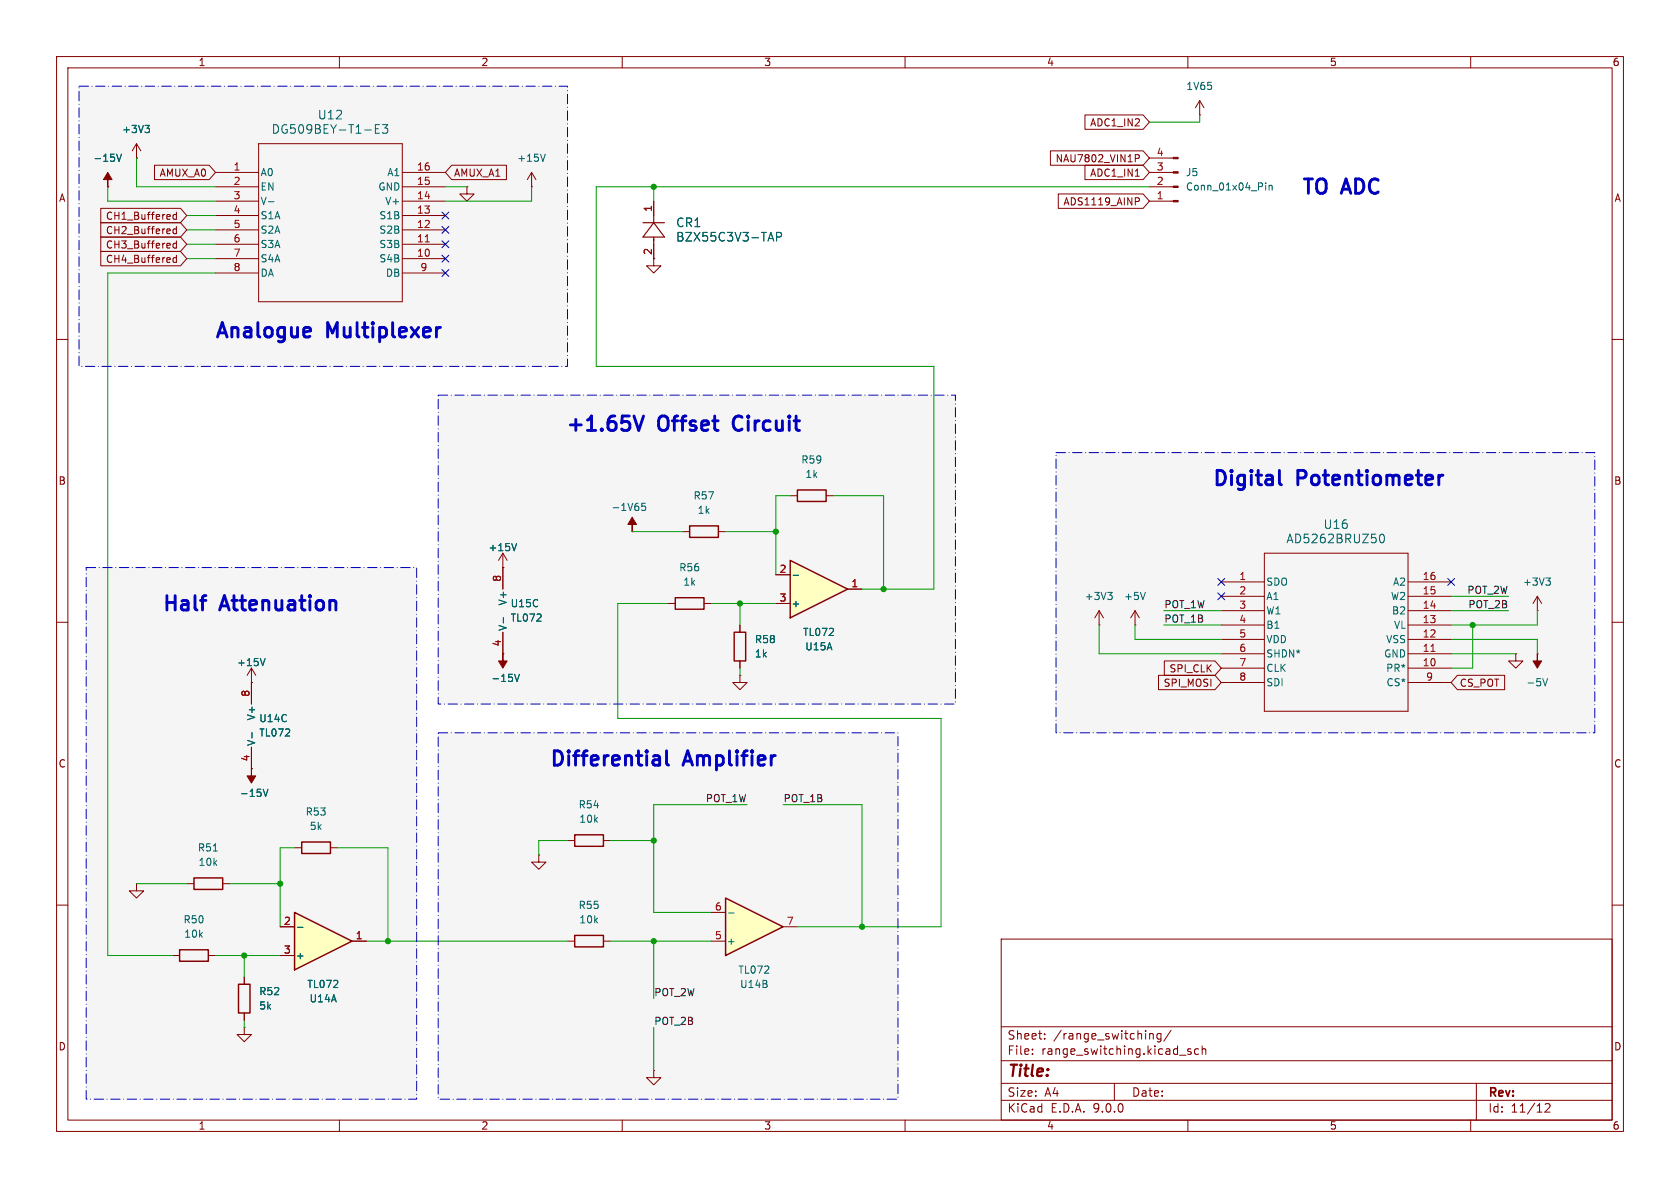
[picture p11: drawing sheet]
<svg xmlns="http://www.w3.org/2000/svg" width="297mm" height="210mm" viewBox="0 0 297 210" stroke-linecap="round" stroke-linejoin="round" font-family="sans-serif">
<g fill="none" stroke="#840000" stroke-width=".18">
<path d="M10 10h277v190h-277zM12 12h273v186h-273zM60 10v2M110 10v2M160 10v2M210 10v2M260 10v2M10 60h2M285 60h2M10 110h2M285 110h2M10 160h2"/>
<path d="M177 166h108v32h-108zM285 160h2M60 198v2M110 198v2M160 198v2M177 194.5h108M177 191.5h108M177 187.5h108M177 181.5h108M182.5 186.3v.1M182.5 185.5v.1M184.7 183.6v.1"/>
<path d="M184.7 182.8v.1M197 191.5v3M203.2 182.8l.3-.1 .3 .1 .1 .9M205.2 182.8l-.4-.1-.3 .3v.4l.2 .2h.5M205.2 182.7v1.2l-.2 .3-.4-.1M207 182.1l-1.3 2M208.5 186.5h1.2M210 198v2M210.5 185.5l-.3-.1-.2 .2v.2l.5 .2v.3h-.5M211.9 185.5l-.4-.1-.3 .3v.4l.1 .2h.6M212.5 185.5l.2-.1 .4 .1 .1 .9M212.5 184.9v1.5"/>
<path d="M260 198v2M261 191.5v6.5M273.2 195.2l.5-.1 .3 .1v.3l-.9 1.1h.9"/>
</g>
<g fill="#f5f5f5">
<path d="M14 15.2h86.3v49.6h-86.3z"/>
<path d="M77.5 69.9h91.4v54.6h-91.4z"/>
<path d="M77.5 129.5h81.2v64.8h-81.2z"/>
<path d="M186.7 80h95.2v49.5h-95.2z"/>
<path d="M15.2 100.3h58.5v94h-58.5z"/>
</g>
<path d="M128.3 158.8l10.1 5-10.1 5.1z" fill="#ffffc2"/>
<path d="M119.4 105.7h5.1v2h-5.1zM34.3 155.2h5.1v2h-5.1zM53.3 148.8h5.1v2.1h-5.1zM101.6 147.6h5.1v2h-5.1zM128.3 158.8l10.1 5-10.1 5.1zM31.7 167.9h5.1v2h-5.1zM42.2 174h2v5.1h-2zM101.6 165.4h5.1v2h-5.1z" fill="none" stroke="#840000" stroke-width=".25"/>
<g fill="none" stroke="#840000" stroke-width=".18">
<path d="M212.1 17.8l-.8 1.3M212.1 17.8l.8 1.3M212.1 17.8v2.5M19 33h.1M24.1 27.9h.1M24.1 25.4l-.7 1.3M24.1 25.4l.8 1.3M24.1 25.4v2.5M38.1 35.6h7.6M38.1 33h7.6M38.1 30.5h7.6M38.1 38.1h7.6"/>
<path d="M45.7 25.4h25.4v27.9h-25.4zM71.1 35.6h7.6M71.1 33h7.6M71.1 30.5h7.6M71.1 38.1h7.6M82.5 33v1.3h1.3l-1.3 1.3-1.2-1.3h1.2M82.5 33h.1M94 33h.1M94 30.5l-.8 1.3M94 30.5l.7 1.3M94 30.5v2.5M115.6 35.6v2.5"/>
<path d="M203.2 35.6h4.2M203.2 33h4.2M203.2 30.5h4.2M203.2 27.9h4.2M212.1 20.3h.1M38.1 40.6h7.6M38.1 43.2h7.6M38.1 45.7h7.6M38.1 48.3h7.6M71.1 40.6h7.6M71.1 43.2h7.6M71.1 45.7h7.6"/>
<path d="M71.1 48.3h7.6M115.6 43.2v3.8h1.2l-1.2 1.3-1.3-1.3h1.3M88.9 97.8l-.8 1.3M88.9 97.8l.8 1.3M88.9 97.8v6.3M223.5 97.8h25.4v27.9h-25.4zM44.4 118.1l-.7 1.3M44.4 118.1l.8 1.3M44.4 118.1v6.4M88.9 100.3h.1M88.9 115.6h.1M88.9 111.8v3.8"/>
<path d="M118.1 106.7h1.3M124.5 106.7h1.2M130.8 119.4v1.3h1.3l-1.3 1.2-1.3-1.2h1.3M130.8 119.4h.1M194.3 110.5h.1M194.3 108l-.8 1.2M194.3 108l.8 1.2M194.3 108v2.5M200.7 110.5h.1M200.7 108l-.8 1.2M200.7 108l.7 1.2M200.7 108v2.5"/>
<path d="M215.9 102.9h7.6M215.9 105.4h7.6M215.9 108h7.6M215.9 110.5h7.6M215.9 113h7.6M215.9 115.6h7.6M215.9 118.1h7.6M248.9 102.9h7.6M248.9 105.4h7.6M248.9 108h7.6M248.9 110.5h7.6M248.9 113h7.6"/>
<path d="M248.9 115.6h7.6M248.9 118.1h7.6M268 115.6v1.2h1.2l-1.2 1.3-1.3-1.3h1.3M268 115.6h.1M271.8 115.6h.1M271.8 108h.1M271.8 105.4l-.8 1.3M271.8 105.4l.7 1.3M271.8 105.4v2.6M44.4 135.9h.1M44.4 120.7h.1M44.4 132.1v3.8"/>
<path d="M215.9 120.7h7.6M248.9 120.7h7.6M24.1 156.2v1.3h1.3l-1.3 1.3-1.2-1.3h1.2M24.1 156.2h.1M33 156.2h1.3M39.4 156.2h1.2M52.1 149.9h1.2M58.4 149.9h1.3M95.2 151.1v1.3h1.3l-1.3 1.3-1.2-1.3h1.2M95.2 151.1h.1M100.3 148.6h1.3M106.7 148.6h1.2"/>
<path d="M30.5 168.9h1.2M36.8 168.9h1.3M43.2 172.7v1.3M43.2 179.1v1.2M100.3 166.4h1.3M106.7 166.4h1.2M125.7 166.4h2.6M125.7 161.3h2.6M138.4 163.8h2.6M43.2 181.6v1.3h1.2l-1.2 1.3-1.3-1.3h1.3M43.2 181.6h.1M115.6 189.2v1.3h1.2l-1.2 1.3-1.3-1.3h1.3"/>
<path d="M115.6 189.2h.1"/>
</g>
<g fill="none" stroke="#006464" stroke-width=".18">
<path d="M20.6 27.2l.4 1.3 .5-1.3M25.6 22.2h.8l-.4 .5M26.2 22.7l.2 .2v.3l-.2 .2M47.5 35.7h.9M66.4 22.8h.5M67.1 22h-.7v1.6h.7M67.6 22h.9l-.5 .6 .5 .2v.6l-.2 .2h-.5l-.2-.2M96.4 27.2l-.4 1.3M223.8 32.3v.2M223.8 32.8v.8M224.4 32.8v.8M224.4 32.9l.1-.1h.3l.1 .8"/>
<path d="M136.3 41.1l.5 1.5M137.3 41.9l.7-.1 .2-.2-.1-.4-.2-.1h-.6v1.5M91.3 96.1l-.4 1.3M244 94.6l.2-.2a.83 .83 0 0 1 .6 .7 .83 .83 0 0 1-.3 .8h-.1a.82 .82 0 0 1-.4-1.3zM46.9 116.4l-.5 1.3M89 109.2v.9M91 119.2l.4 1.3 .4-1.3M195.8 104.7h.8l-.4 .5M196.4 105.2l.2 .2v.3l-.2 .3M202.5 104.7l-.4 1.3M272.7 120l.5 1.2 .4-1.2M273.3 102.2h.8l-.4 .5"/>
<path d="M273.8 102.7l.3 .2v.3l-.3 .2M44.5 129.5v1M46.5 139.5l.5 1.3 .4-1.3M37.7 150.4h.7M128.8 161.4h1"/>
</g>
<path d="M113.7 39.4h3.8M115.6 38.1v1.3M115.6 39.4l1.9 2.5h-3.8zM115.6 41.9v1.3" fill="none" stroke="#840000" stroke-width=".2"/>
<g fill="#840000" stroke="#840000" stroke-width=".18">
<path d="M44.4 135.9v1.3h.8l-.8 1.2-.7-1.2h.7z"/>
<path d="M207.4 35.4h.9v.3h-.9z"/>
<path d="M207.4 32.9h.9v.2h-.9z"/>
<path d="M207.4 30.4h.9v.2h-.9z"/>
<path d="M207.4 27.8h.9v.3h-.9z"/>
<path d="M271.8 115.6v1.2h.7l-.7 1.3-.8-1.3h.8z"/>
<path d="M19 30.5l.8 1.3h-.8v1.2v-1.2h-.7z"/>
<path d="M88.9 115.6v1.2h.8l-.8 1.3-.8-1.3h.8z"/>
</g>
<path d="M75.2 42.8h.7M253 115.2h.7" fill="none" stroke="#a90000" stroke-width=".18"/>
<path d="M139.7 99.1l10.2 5-10.2 5.1z" fill="#ffffc2"/>
<path d="M139.7 99.1l10.2 5-10.2 5.1zM129.8 111.8h2v5h-2z" fill="none" stroke="#840000" stroke-width=".25"/>
<path d="M111.8 94h.1M130.8 110.5v1.3M130.8 116.8v1.3M137.2 106.7h2.5M137.2 101.6h2.5M149.9 104.1h2.5" fill="none" stroke="#840000" stroke-width=".18"/>
<path d="M114.1 89h-.6l-.1 .6 .2-.1h.4l.2 .2-.1 .4-.2 .1-.5-.1M140.2 101.7h1" fill="none" stroke="#006464" stroke-width=".18"/>
<path d="M111.8 91.4l.7 1.3h-.7v1.3v-1.3h-.8z" fill="#840000" stroke="#840000" stroke-width=".18"/>
<path d="M52.1 161.3l10.1 5.1-10.1 5.1z" fill="#ffffc2"/>
<path d="M121.9 93h5.1v2h-5.1zM141 86.6h5v2h-5zM52.1 161.3l10.1 5.1-10.1 5.1z" fill="none" stroke="#840000" stroke-width=".25"/>
<g fill="none" stroke="#840000" stroke-width=".18">
<path d="M17.8 36.8h14.1l1.1 1.3-1.1 1.3h-14.1zM17.8 39.4h14.1l1.1 1.2-1.1 1.3h-14.1zM19 33h.1M24.1 27.9h.1M27.3 29.2h9.7l1.1 1.3-1.1 1.3h-9.7zM31.2 37.5v1.3M31.2 38l-.4-.1-.2 .3 .1 .5h.5M79.9 29.2h9.6v2.6h-9.6l-1.2-1.3zM115.6 35.6v2.5M185.7 26.7h16.4l1.1 1.2-1.1 1.3h-16.4zM187.1 34.3h15l1.1 1.3-1.1 1.2h-15zM191.8 20.3h10.3l1.1 1.3-1.1 1.3h-10.3z"/>
<path d="M191.8 29.2h10.3l1.1 1.3-1.1 1.3h-10.3zM200.7 35h.5l.2 .2-.1 .4h-.6M200.7 27.3h.5l.2 .3-.1 .3-.6 .1M200.7 31.2h.7M17.8 44.4h14.1l1.1 1.3-1.1 1.3h-14.1zM17.8 41.9h14.1l1.1 1.3-1.1 1.3h-14.1zM31.2 40v1.3M31.2 42.6v1.3M31.2 45.1v1.3M31.2 45.6l-.4-.1-.2 .3 .1 .5h.5M31.2 40.5h-.4l-.2 .2 .1 .5h.5M31.2 43.1l-.4-.1-.2 .2 .1 .6h.5"/>
<path d="M115.6 43.2v2.5M120.6 94h1.3M127 94h1.3M139.7 87.6h1.3M146 87.6h1.3M88.9 100.3h.1M88.9 115.6h.1M88.9 100.3v3.8M88.9 111.8v3.8M130.8 110.5v1.3M130.8 116.8v1.3M137.2 106.7h2.5"/>
<path d="M137.2 101.6h2.5M149.9 104.1h2.5M204.8 119.4h10l1.1 1.3-1.1 1.2h-10zM205.8 116.8h9l1.1 1.3-1.1 1.3h-9zM257.7 119.4h8.3v2.5h-8.3l-1.2-1.2zM44.4 135.9h.1M44.4 120.7h.1M44.4 120.7v3.8M44.4 132.1v3.8M43.2 172.7v1.3M43.2 179.1v1.2M49.5 168.9h2.6"/>
<path d="M49.5 163.8h2.6M62.2 166.4h2.6"/>
</g>
<g fill="none" stroke="#006464" stroke-width=".18">
<path d="M20.6 27.2l.4 1.3 .5-1.3M25.6 22.2h.8l-.4 .5M26.2 22.7l.2 .2v.3l-.2 .2M136.3 41.1l.5 1.5M137.3 41.9l.7-.1 .2-.2-.1-.4-.2-.1h-.6v1.5M91.3 96.1l-.4 1.3M46.9 116.4l-.5 1.3M89 109.2v.9M91 119.2l.4 1.3 .4-1.3M140.2 101.7h1M44.5 129.5v1M46.5 139.5l.5 1.3 .4-1.3"/>
<path d="M52.6 163.9h1"/>
</g>
<g fill="none" stroke="#009600" stroke-width=".18">
<path d="M19 33v2.6h19.1M24.1 27.9v5.1h14M33 38.1h5.1M78.7 33h3.8M94 33v2.6h-15.3M115.6 33v2.6M203.2 33h-97.8v31.8h59.7v39.3h-12.7M212.1 20.3v1.3h-8.9M33 40.6h5.1M33 45.7h5.1M33 43.2h5.1M38.1 48.3h-19.1v120.6h11.5"/>
<path d="M111.8 94h8.8M128.3 94h8.9M139.7 87.6h-2.5v14M147.3 87.6h8.9v16.5M118.1 106.7h-8.9v20.3h57.2v36.8h-25.4M125.7 106.7h11.5M130.8 106.7v3.8M130.8 118.1v1.3M194.3 110.5v5.1h21.6M200.7 110.5v2.5h15.2M205.7 108h10.2M205.7 110.5h10.2"/>
<path d="M256.5 105.4h10.2M256.5 108h10.2M256.5 113h15.3v2.6M256.5 115.6h11.5M260.3 110.5v7.6h-3.8M271.8 108v2.5h-15.3M24.1 156.2h8.9M40.6 156.2h8.9M52.1 149.9h-2.6v13.9M59.7 149.9h8.9v16.5M100.3 148.6h-5.1v2.5M107.9 148.6h7.7"/>
<path d="M132.1 142.2h-16.5v19.1h10.1M138.4 142.2h14v21.6M38.1 168.9h11.4M43.2 168.9v3.8M64.8 166.4h35.5M107.9 166.4h17.8M115.6 166.4v10.1M43.2 180.3v1.3M115.6 181.6v7.6"/>
</g>
<g fill="none" stroke="#000084" stroke-width=".18">
<path d="M78.1 37.5l1.2 1.2M79.3 37.5l-1.2 1.2M78.1 42.6l1.2 1.2M78.1 40l1.2 1.2M78.1 45.1l1.2 1.2M78.1 47.7l1.2 1.2M79.3 42.6l-1.2 1.2M79.3 40l-1.2 1.2M79.3 45.1l-1.2 1.2M79.3 47.7l-1.2 1.2M215.3 104.8l1.2 1.2M215.3 102.3l1.2 1.2"/>
<path d="M216.5 104.8l-1.2 1.2M216.5 102.3l-1.2 1.2M255.9 102.3l1.2 1.2M257.1 102.3l-1.2 1.2"/>
</g>
<g fill="none" stroke="#0000c2" stroke-width=".51">
<path d="M77.6 57.9h.3M112.1 73.5l.8 2.6 .9-2.6M216.4 83.5l-.6-.3h-.6v2.5M217.7 83.2l-.1 .1 .1 .1M217.7 83.2l.1 .1-.1 .1M217.7 83.2v.2M221.2 83.2l-.1 .1 .1 .1M221.2 83.2l.1 .1-.1 .1M221.2 83.2v.2M222.4 83.2v2.1M226.2 83.2v2.1l.3 .4M230.8 83.4l-.4-.2h-1v2.5"/>
<path d="M234.3 83.2v2.1M240.2 83.2v2.1M241.7 83.2l-.2 .1 .2 .1M241.7 83.2l.1 .1-.1 .1M241.7 83.2v.2M250.7 83.2v2.1M254.4 84v1.7M255.1 84a.65 .65 0 0 0-.7 .5M35.4 106.1h1M36.2 105.3h.2M116.3 133.6l.3 .3v1.4M116.6 135.1l-.8 .2"/>
<path d="M116.6 134.2l-.8 .1M117.8 132.7v2.2l.4 .4"/>
</g>
<path d="M14 15.2h86.3v49.6h-86.3zM77.5 69.9h91.4v54.6h-91.4zM186.7 80h95.2v49.5h-95.2zM15.2 100.3h58.5v94h-58.5zM77.5 129.5h81.2v64.8h-81.2z" fill="none" stroke="#0000c2" stroke-width=".18" stroke-dasharray="1.7 .6 0 .6"/>
<g fill="#009600" stroke="#009600" stroke-width=".18">
<circle cx="152.4" cy="163.8" r=".46"/>
<circle cx="156.2" cy="104.1" r=".46"/>
<circle cx="115.6" cy="148.6" r=".46"/>
<circle cx="115.6" cy="166.4" r=".46"/>
<circle cx="137.2" cy="94" r=".46"/>
<circle cx="260.3" cy="110.5" r=".46"/>
<circle cx="115.6" cy="33" r=".46"/>
<circle cx="130.8" cy="106.7" r=".46"/>
<circle cx="43.2" cy="168.9" r=".46"/>
<circle cx="49.5" cy="156.2" r=".46"/>
<circle cx="68.6" cy="166.4" r=".46"/>
</g>
<g font-size="3.5" fill="#0000c2">
<text x="229.8" y="35.1">TO</text>
<text x="237.4" y="35.1">ADC</text>
<text x="37.7" y="60.5">Analogue</text>
<text x="57.8" y="60.5">Multiplexer</text>
<text x="99.7" y="77">+1.65V</text>
<text x="116.5" y="77">Offset</text>
<text x="130.7" y="77">Circuit</text>
<text x="214.1" y="87.1">Digital</text>
<text x="229.3" y="87.1">Potentiometer</text>
<text x="28.4" y="108.7">Half</text>
<text x="39.1" y="108.7">Attenuation</text>
<text x="96.9" y="136.1">Differential</text>
<text x="121" y="136.1">Amplifier</text>
</g>
<text font-size="2.8" fill="#840000" x="178" y="190.9">Title:</text>
<g font-size="2.1" fill="#006464">
<text x="47.9" y="23.9">DG509BEY-T1-E3</text>
<text x="56.1" y="21.3">U12</text>
<text x="119.4" y="40.4">CR1</text>
<text x="119.4" y="42.9">BZX55C3V3-TAP</text>
<text x="233.9" y="93.7">U16</text>
<text x="227.3" y="96.2">AD5262BRUZ50</text>
</g>
<g font-size="2.1" fill="#840000">
<text x="178" y="184">Sheet:</text>
<text x="186.2" y="184">/range_switching/</text>
<text x="178" y="186.7">File:</text>
<text x="184.1" y="186.7">range_switching.kicad_sch</text>
<text x="178" y="196.9">KiCad</text>
<text x="178" y="194.1">Size:</text>
<text x="184.7" y="194.1">A4</text>
<text x="185.7" y="196.9">E.D.A.</text>
<text x="193.3" y="196.9">9.0.0</text>
<text x="200" y="194.1">Date:</text>
<text x="263" y="194.3">Rev:</text>
<text x="263" y="196.9">Id:</text>
<text x="267.1" y="196.9">11/12</text>
</g>
<g font-size="1.8" fill="#840000">
<text x="35" y="11.9">1</text>
<text x="85" y="11.9">2</text>
<text x="135" y="11.9">3</text>
<text x="185" y="11.9">4</text>
<text x="235" y="11.9">5</text>
<text x="285" y="11.9">6</text>
<text x="192.6" y="22.5">ADC1_IN2</text>
<text x="186.5" y="28.9">NAU7802_VIN1P</text>
<text x="10.3" y="35.9">A</text>
<text x="28.1" y="31.4">AMUX_A0</text>
<text x="80.2" y="31.4">AMUX_A1</text>
<text x="192.6" y="31.4">ADC1_IN1</text>
<text x="285.3" y="35.9">A</text>
<text x="18.6" y="39.1">CH1_Buffered</text>
<text x="18.6" y="41.6">CH2_Buffered</text>
<text x="187.9" y="36.5">ADS1119_AINP</text>
<text x="18.6" y="46.7">CH4_Buffered</text>
<text x="18.6" y="44.1">CH3_Buffered</text>
<text x="10.3" y="85.9">B</text>
<text x="285.3" y="85.9">B</text>
<text x="206.6" y="119.1">SPI_CLK</text>
<text x="205.6" y="121.6">SPI_MOSI</text>
<text x="258" y="121.6">CS_POT</text>
<text x="10.3" y="135.9">C</text>
<text x="285.3" y="135.9">C</text>
<text x="10.3" y="185.9">D</text>
<text x="285.3" y="185.9">D</text>
<text x="35" y="199.9">1</text>
<text x="85" y="199.9">2</text>
<text x="135" y="199.9">3</text>
<text x="185" y="199.9">4</text>
<text x="235" y="199.9">5</text>
<text x="285" y="199.9">6</text>
</g>
<g font-size="1.8" fill="#006464">
<text x="209.6" y="16.1">1V65</text>
<text x="21.5" y="23.7">+3V3</text>
<text x="16.4" y="28.8">-15V</text>
<text x="91.3" y="28.8">+15V</text>
<text x="46" y="31.3">A0</text>
<text x="46" y="33.9">EN</text>
<text x="66.8" y="33.9">GND</text>
<text x="68.4" y="31.3">A1</text>
<text x="209.6" y="31.3">J5</text>
<text x="209.6" y="33.9">Conn_01x04_Pin</text>
<text x="46" y="36.4">V-</text>
<text x="46" y="39">S1A</text>
<text x="46" y="41.5">S2A</text>
<text x="67" y="39">S1B</text>
<text x="67" y="41.5">S2B</text>
<text x="68" y="36.4">V+</text>
<text x="46" y="44">S3A</text>
<text x="46" y="46.6">S4A</text>
<text x="67" y="44">S3B</text>
<text x="67" y="46.6">S4B</text>
<text x="46" y="49.1">DA</text>
<text x="68.1" y="49.1">DB</text>
<text x="141.6" y="82.1">R59</text>
<text x="122.5" y="88.5">R57</text>
<text x="142.3" y="84.7">1k</text>
<text x="108" y="90.5">-1V65</text>
<text x="123.2" y="91">1k</text>
<text x="86.3" y="97.6">+15V</text>
<text x="120" y="101.2">R56</text>
<text x="89.8" y="107.1" transform="rotate(-90 89.8 107.1)">V+</text>
<text x="90.2" y="107.5">U15C</text>
<text x="120.7" y="103.7">1k</text>
<text x="139.8" y="107.5">+</text>
<text x="191.7" y="106.3">+3V3</text>
<text x="198.6" y="106.3">+5V</text>
<text x="223.8" y="103.7">SDO</text>
<text x="223.8" y="106.3">A1</text>
<text x="245.8" y="106.3">W2</text>
<text x="246.2" y="103.7">A2</text>
<text x="269.1" y="103.7">+3V3</text>
<text x="89.8" y="111.6" transform="rotate(-90 89.8 111.6)">V-</text>
<text x="90.2" y="110.1">TL072</text>
<text x="133.4" y="113.9">R58</text>
<text x="141.9" y="112.6">TL072</text>
<text x="223.8" y="108.8">W1</text>
<text x="223.8" y="111.4">B1</text>
<text x="223.8" y="113.9">VDD</text>
<text x="245" y="113.9">VSS</text>
<text x="246" y="108.8">B2</text>
<text x="246.3" y="111.4">VL</text>
<text x="41.8" y="118">+15V</text>
<text x="133.4" y="116.4">1k</text>
<text x="142.3" y="115.2">U15A</text>
<text x="223.8" y="116.4">SHDN*</text>
<text x="223.8" y="119">CLK</text>
<text x="244.6" y="116.4">GND</text>
<text x="245" y="119">PR*</text>
<text x="86.8" y="120.8">-15V</text>
<text x="223.8" y="121.5">SDI</text>
<text x="245" y="121.5">CS*</text>
<text x="269.7" y="121.5">-5V</text>
<text x="45.3" y="132" transform="rotate(-90 45.3 132)">V-</text>
<text x="45.3" y="127.5" transform="rotate(-90 45.3 127.5)">V+</text>
<text x="45.7" y="127.9">U14C</text>
<text x="45.7" y="130.4">TL072</text>
<text x="42.3" y="141.1">-15V</text>
<text x="102.2" y="143.1">R54</text>
<text x="53.9" y="144.4">R53</text>
<text x="54.7" y="146.9">5k</text>
<text x="102.3" y="145.6">10k</text>
<text x="34.9" y="150.7">R51</text>
<text x="35" y="153.3">10k</text>
<text x="102.2" y="160.9">R55</text>
<text x="32.3" y="163.4">R50</text>
<text x="32.5" y="166">10k</text>
<text x="102.3" y="163.4">10k</text>
<text x="128.4" y="167.2">+</text>
<text x="52.2" y="169.8">+</text>
<text x="130.4" y="172.3">TL072</text>
<text x="45.7" y="176.1">R52</text>
<text x="45.7" y="178.7">5k</text>
<text x="54.2" y="174.9">TL072</text>
<text x="54.6" y="177.4">U14A</text>
<text x="130.7" y="174.9">U14B</text>
</g>
<g font-size="1.8" fill="#a90000">
<text x="204.4" y="27.7">4</text>
<text x="41.2" y="30.2">1</text>
<text x="41.2" y="32.8">2</text>
<text x="41.2" y="35.3">3</text>
<text x="73.6" y="30.2">16</text>
<text x="73.6" y="32.8">15</text>
<text x="73.6" y="35.3">14</text>
<text x="204.4" y="35.3">1</text>
<text x="204.4" y="32.8">2</text>
<text x="204.4" y="30.2">3</text>
<text x="41.2" y="37.8">4</text>
<text x="41.2" y="40.4">5</text>
<text x="73.6" y="37.8">13</text>
<text x="73.6" y="40.4">12</text>
<text x="115.3" y="37.5" transform="rotate(-90 115.3 37.5)">1</text>
<text x="41.2" y="42.9">6</text>
<text x="41.2" y="45.5">7</text>
<text x="73.6" y="42.9">11</text>
<text x="73.6" y="45.5">10</text>
<text x="115.3" y="45.2" transform="rotate(-90 115.3 45.2)">2</text>
<text x="41.2" y="48">8</text>
<text x="74.2" y="48">9</text>
<text x="137.7" y="101.3">2</text>
<text x="88.6" y="102.9" transform="rotate(-90 88.6 102.9)">8</text>
<text x="137.7" y="106.4">3</text>
<text x="150.4" y="103.9">1</text>
<text x="219" y="102.6">1</text>
<text x="219" y="105.2">2</text>
<text x="219" y="107.7">3</text>
<text x="251.4" y="102.6">16</text>
<text x="251.4" y="105.2">15</text>
<text x="251.4" y="107.7">14</text>
<text x="219" y="110.2">4</text>
<text x="219" y="112.8">5</text>
<text x="251.4" y="110.2">13</text>
<text x="251.4" y="112.8">12</text>
<text x="88.6" y="114.4" transform="rotate(-90 88.6 114.4)">4</text>
<text x="219" y="115.3">6</text>
<text x="219" y="117.9">7</text>
<text x="251.4" y="115.3">11</text>
<text x="251.4" y="117.9">10</text>
<text x="44.2" y="123.3" transform="rotate(-90 44.2 123.3)">8</text>
<text x="219" y="120.4">8</text>
<text x="252" y="120.4">9</text>
<text x="44.2" y="134.7" transform="rotate(-90 44.2 134.7)">4</text>
<text x="126.3" y="161">6</text>
<text x="50.1" y="163.6">2</text>
<text x="62.8" y="166.1">1</text>
<text x="126.3" y="166.1">5</text>
<text x="139" y="163.6">7</text>
<text x="50.1" y="168.7">3</text>
</g>
<g font-size="1.8" fill="#0f0f0f">
<text x="205.7" y="107.6">POT_1W</text>
<text x="259.3" y="105.1">POT_2W</text>
<text x="259.5" y="107.6">POT_2B</text>
<text x="205.7" y="110.1">POT_1B</text>
<text x="124.7" y="141.9">POT_1W</text>
<text x="138.4" y="141.9">POT_1B</text>
<text x="115.6" y="176.2">POT_2W</text>
<text x="115.6" y="181.3">POT_2B</text>
</g>
</svg>
